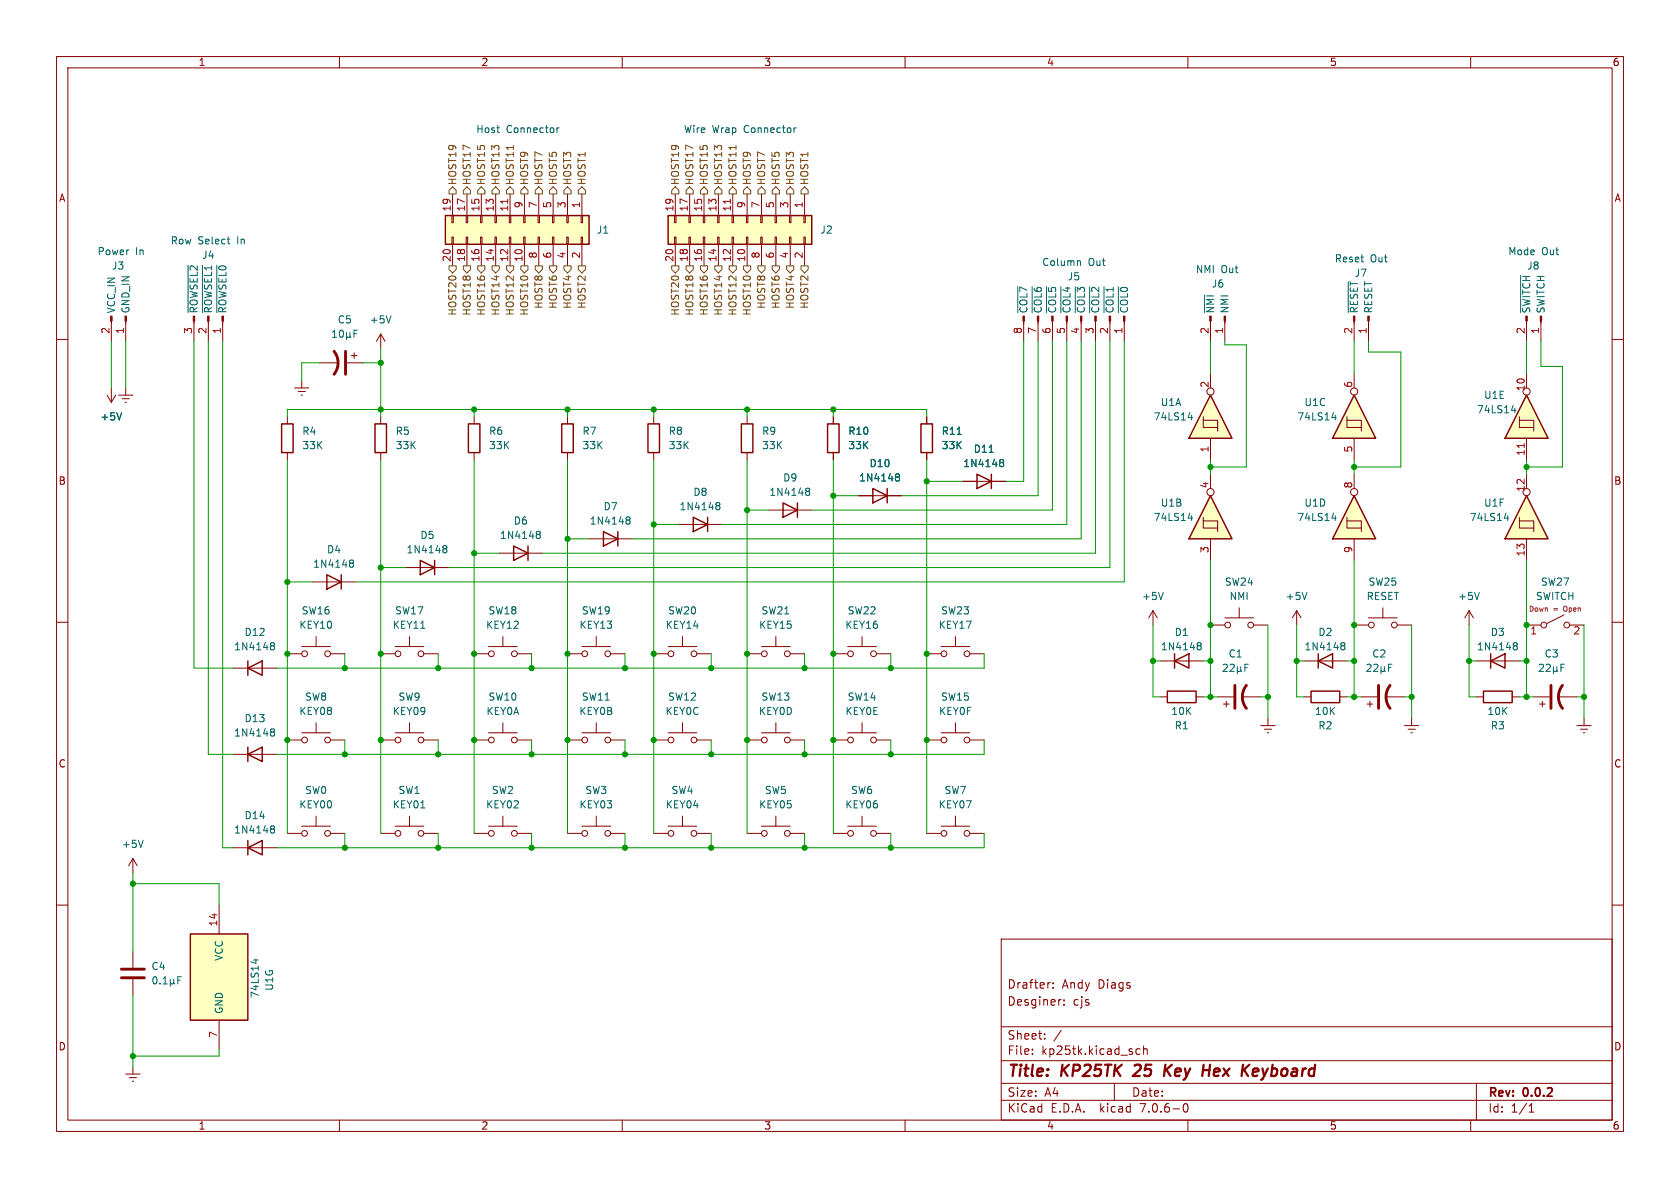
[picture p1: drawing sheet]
<svg xmlns="http://www.w3.org/2000/svg" width="297mm" height="210mm" viewBox="0 0 297 210" stroke-linecap="round" stroke-linejoin="round" font-family="sans-serif">
<g fill="none" stroke="#840000" stroke-width=".18">
<path d="M10 10h277v190h-277zM12 12h273v186h-273zM60 10v2M110 10v2M160 10v2M210 10v2M260 10v2M79.9 38.1h.2v1.3h-.2zM80 34.3v3.8M82.4 38.1h.3v1.3h-.3zM82.5 34.3v3.8M85 38.1h.2v1.3h-.2z"/>
<path d="M85.1 34.3v3.8M87.5 38.1h.3v1.3h-.3zM87.6 34.3v3.8M90 38.1h.3v1.3h-.3zM90.2 34.3v3.8M92.6 38.1h.2v1.3h-.2zM92.7 34.3v3.8M95.1 38.1h.3v1.3h-.3zM95.2 34.3v3.8M97.7 38.1h.2v1.3h-.2zM97.8 34.3v3.8M100.2 38.1h.3v1.3h-.3z"/>
<path d="M100.3 34.3v3.8M102.7 38.1h.3v1.3h-.3zM102.9 34.3v3.8M119.3 38.1h.2v1.3h-.2zM119.4 34.3v3.8M121.8 38.1h.2v1.3h-.2zM121.9 34.3v3.8M124.3 38.1h.3v1.3h-.3zM124.5 34.3v3.8M126.9 38.1h.2v1.3h-.2zM127 34.3v3.8M129.4 38.1h.3v1.3h-.3z"/>
<path d="M129.5 34.3v3.8M132 38.1h.2v1.3h-.2zM132.1 34.3v3.8M134.5 38.1h.2v1.3h-.2zM134.6 34.3v3.8M137 38.1h.3v1.3h-.3zM137.2 34.3v3.8M139.6 38.1h.2v1.3h-.2zM139.7 34.3v3.8M142.1 38.1h.3v1.3h-.3zM142.2 34.3v3.8M10 60h2"/>
<path d="M19.7 56.5v3.8M22.2 56.5v3.8M34.3 56.5v3.8M36.8 56.5v3.8M39.4 56.5v3.8M79.9 41.9h.2v1.3h-.2zM80 43.2v3.8M82.4 41.9h.3v1.3h-.3zM82.5 43.2v3.8M85 41.9h.2v1.3h-.2zM85.1 43.2v3.8M87.5 41.9h.3v1.3h-.3z"/>
<path d="M87.6 43.2v3.8M90 41.9h.3v1.3h-.3zM90.2 43.2v3.8M92.6 41.9h.2v1.3h-.2zM92.7 43.2v3.8M95.1 41.9h.3v1.3h-.3zM95.2 43.2v3.8M97.7 41.9h.2v1.3h-.2zM97.8 43.2v3.8M100.2 41.9h.3v1.3h-.3zM100.3 43.2v3.8M102.7 41.9h.3v1.3h-.3z"/>
<path d="M102.9 43.2v3.8M119.3 41.9h.2v1.3h-.2zM119.4 43.2v3.8M121.8 41.9h.2v1.3h-.2zM121.9 43.2v3.8M124.3 41.9h.3v1.3h-.3zM124.5 43.2v3.8M126.9 41.9h.2v1.3h-.2zM127 43.2v3.8M129.4 41.9h.3v1.3h-.3zM129.5 43.2v3.8M132 41.9h.2v1.3h-.2z"/>
<path d="M132.1 43.2v3.8M134.5 41.9h.2v1.3h-.2zM134.6 43.2v3.8M137 41.9h.3v1.3h-.3zM137.2 43.2v3.8M139.6 41.9h.2v1.3h-.2zM139.7 43.2v3.8M142.1 41.9h.3v1.3h-.3zM142.2 43.2v3.8M181 56.5v3.8M183.5 56.5v3.8M186.1 56.5v3.8"/>
<path d="M188.6 56.5v3.8M191.1 56.5v3.8M193.7 56.5v3.8M196.2 56.5v3.8M198.8 56.5v3.8M214 56.5v3.8M216.5 56.5v3.8M285 60h2M18.9 69.9l.8 1.2M19.7 68.6v2.5M20.4 69.9l-.7 1.2M21 69.9h2.5"/>
<path d="M21.6 70.5h1.3M22.1 71.1h.3M22.2 68.6v1.3M132.1 73.7v1.2M147.3 73.7v1.2M163.8 73.7v1.2M132.1 80v1.3M135.9 90.2h7.6M147.3 80v1.3M151.8 87.6h7.6M163.8 80v1.3M170.2 85.1h7.6"/>
<path d="M10 110h2M132.1 115.6h2.5M134.6 114.3h5.1M137.2 112.5v1.8M139.7 115.6h2.5M147.3 115.6h2.6M149.9 114.3h5M152.4 112.5v1.8M154.9 115.6h2.6M163.8 115.6h2.6M166.4 114.3h5M168.9 112.5v1.8"/>
<path d="M171.4 115.6h2.6M285 110h2M67.3 130.8h2.5M69.8 129.5h5.1M72.4 127.8v1.7M74.9 130.8h2.6M132.1 130.8h2.5M134.6 129.5h5.1M137.2 127.8v1.7M139.7 130.8h2.5M147.3 130.8h2.6M149.9 129.5h5"/>
<path d="M152.4 127.8v1.7M154.9 130.8h2.6M163.8 130.8h2.6M166.4 129.5h5M168.9 127.8v1.7M171.4 130.8h2.6M10 160h2M23.5 151.8l-.8 1.2M23.5 151.8v2.5M23.5 151.8l.8 1.2M67.3 147.3h2.5M69.8 146.1h5.1"/>
<path d="M72.4 144.3v1.8M74.9 147.3h2.6M132.1 147.3h2.5M134.6 146.1h5.1M137.2 144.3v1.8M139.7 147.3h2.5M147.3 147.3h2.6M149.9 146.1h5M152.4 144.3v1.8M154.9 147.3h2.6M163.8 147.3h2.6M166.4 146.1h5"/>
<path d="M168.9 144.3v1.8M171.4 147.3h2.6M285 160h2M23.5 168.3v2.8M23.5 173.1v2.8M38.7 160v5.1M177 166h108v32h-108zM185.7 173.7l-.3 .1M186.2 174.6v.1M186.2 173.8v.1M187.5 176.7h.1M188.1 177.6v.1"/>
<path d="M188.1 176.8v.1M22.2 189.9h2.6M22.9 190.5h1.2M23.4 191.1h.2M23.5 188.6v1.3M38.7 180.3v5.1M60 198v2M110 198v2M160 198v2M177 194.5h108M177 191.5h108M177 187.5h108"/>
<path d="M177 181.5h108M182.5 186.3v.1M182.5 185.5v.1M184.7 183.6v.1M184.7 182.8v.1M187.6 182.1l-1.3 2M197 191.5v3M201.5 185.5l-.4-.1-.3 .3v.4l.2 .2h.5M202.2 185.5l.2-.1 .3 .1 .1 .9M202.2 184.9v1.5M209.3 195.2l.2-.1a.81 .81 0 0 1 .6 .6 .81 .81 0 0 1-.3 .8l-.1 .1a.81 .81 0 0 1-.4-1.4zM210 198v2"/>
<path d="M260 198v2M261 191.5v6.5M270.3 196.6h.9M270.3 195.5l.4-.4v1.5"/>
<circle cx="135.1" cy="115.6" r=".51"/>
<circle cx="139.2" cy="115.6" r=".51"/>
<circle cx="150.4" cy="115.6" r=".51"/>
<circle cx="154.4" cy="115.6" r=".51"/>
<circle cx="166.9" cy="115.6" r=".51"/>
<circle cx="170.9" cy="115.6" r=".51"/>
<circle cx="70.4" cy="130.8" r=".51"/>
<circle cx="74.4" cy="130.8" r=".51"/>
<circle cx="135.1" cy="130.8" r=".51"/>
<circle cx="139.2" cy="130.8" r=".51"/>
<circle cx="150.4" cy="130.8" r=".51"/>
<circle cx="154.4" cy="130.8" r=".51"/>
<circle cx="166.9" cy="130.8" r=".51"/>
<circle cx="170.9" cy="130.8" r=".51"/>
<circle cx="70.4" cy="147.3" r=".51"/>
<circle cx="74.4" cy="147.3" r=".51"/>
<circle cx="135.1" cy="147.3" r=".51"/>
<circle cx="139.2" cy="147.3" r=".51"/>
<circle cx="150.4" cy="147.3" r=".51"/>
<circle cx="154.4" cy="147.3" r=".51"/>
<circle cx="166.9" cy="147.3" r=".51"/>
<circle cx="170.9" cy="147.3" r=".51"/>
</g>
<path d="M201.5 189.1l-1.2 1.1h1.2M206 188.2l-.2 2M206.2 189.1l.7 1.1M207.2 188.2l-1.3 1.2M212.7 189.2h1.1M213.9 188.2l-.2 2M222.2 188.9l-.6 .1-.2 .9 .3 .3h.4M222.5 189.4l-1 .1" fill="none" stroke="#840000" stroke-width=".4"/>
<g fill="none" stroke="#006464" stroke-width=".18">
<path d="M98.5 22.6v.8M98.8 22.6l-.3 .2M140.7 22.6l-.3 .2M33.2 46.9v8.4M35.8 46.9v8.4M38.3 46.9v8.4M40.2 42.3h.4M40.4 43.1h.2M179.9 50.7v4.6M182.5 50.7v4.6M185 50.7v4.6M187.6 50.7v4.6"/>
<path d="M190.1 50.7v4.6M190.7 46.1l.3 .2v.6M192.6 50.7v4.6M195.2 50.7v4.6M197.7 50.7v4.6M213 52.1v3.2M21.5 73l-.4 1.2M169.2 76.8h.7M174.9 80h.7M142.5 86.8h.2M142.5 86.4l.4-.1 .2 .1v.2l-.2 .2M142.7 86.8h.2"/>
<path d="M142.7 86.8l-.2 .1M142.9 86.8l.2 .3v.4l-.2 .1-.4-.1M158.4 84.2l.1 .1M158.4 83.8h.4l.2 .1v.2l-.2 .2M158.5 84.3h.3M158.5 84.3l-.1 .1M158.8 84.3l.2 .3v.3l-.2 .1h-.4M176.8 81.7l.2 .1M176.8 81.3l.4-.1 .2 .1v.2l-.2 .3M177 81.8h.2M177 81.8h-.2M177.2 81.8l.2 .2v.4l-.2 .1-.4-.1"/>
<path d="M25.3 148.5l-.4 1.3M74.4 142.8h.7M27.1 172.8l.2-.1a.68 .68 0 0 1 .5 .6 .68 .68 0 0 1-.5 .6l-.2-.1-.1-.3zM28.3 173.8v.1M28.8 173.9h.8M28.8 173l.4-.3v1.2M30.1 173.8l.2 .1h.2l.2-.1M30.1 173.1v1.3M30.7 173.8l.2 .1M30.7 173.1v.7M31.4 173.3h.5M32 172.7h-.6v1.2"/>
<path d="M44.8 169.7h.9M45.2 169.5v.8"/>
</g>
<path d="M78.7 38.1h25.4v5.1h-25.4zM118.1 38.1h25.4v5.1h-25.4zM131.1 74.9h2v5.1h-2zM146.3 74.9h2v5.1h-2zM162.8 74.9h2v5.1h-2zM138.4 88.9l2.6 1.3-2.6 1.2zM141 88.9v2.5M154.3 86.4l2.5 1.2-2.5 1.3zM156.8 86.4v2.5M172.7 83.8l2.6 1.3-2.6 1.3zM175.3 83.8v2.6M33.7 165.1h10.1v15.2h-10.1z" fill="none" stroke="#840000" stroke-width=".25"/>
<g fill="#ffffc2" stroke="#ffffc2" stroke-width=".18">
<path d="M118.1 38.1h25.4v5.1h-25.4z"/>
<path d="M78.7 38.1h25.4v5.1h-25.4z"/>
<path d="M33.7 165.1h10.1v15.2h-10.1z"/>
</g>
<path d="M89.8 35.2v.8M129.1 35.2v.8" fill="none" stroke="#a90000" stroke-width=".18"/>
<g fill="#840000" stroke="#840000" stroke-width=".18">
<path d="M39.2 55.9h.3v.8h-.3z"/>
<path d="M34.2 55.9h.2v.8h-.2z"/>
<path d="M36.7 55.9h.3v.8h-.3z"/>
<path d="M19.6 55.9h.2v.8h-.2z"/>
<path d="M22.1 55.9h.3v.8h-.3z"/>
<path d="M180.8 55.9h.3v.8h-.3z"/>
<path d="M183.4 55.9h.2v.8h-.2z"/>
<path d="M185.9 55.9h.3v.8h-.3z"/>
<path d="M188.5 55.9h.2v.8h-.2z"/>
<path d="M191 55.9h.3v.8h-.3z"/>
<path d="M193.5 55.9h.3v.8h-.3z"/>
<path d="M196.1 55.9h.2v.8h-.2z"/>
<path d="M198.6 55.9h.3v.8h-.3z"/>
<path d="M213.9 55.9h.2v.8h-.2z"/>
<path d="M216.4 55.9h.3v.8h-.3z"/>
</g>
<path d="M21.5 171.3h4M21.5 172.8h4" fill="none" stroke="#840000" stroke-width=".51"/>
<path d="M239.4 69.9l3.8 7.6h-7.6z" fill="#ffffc2"/>
<path d="M239.4 69.9l3.8 7.6h-7.6zM43.8 133.4l2.6-1.3v2.5zM43.8 132.1v2.5M43.8 149.9l2.6-1.3v2.5zM43.8 148.6v2.5" fill="none" stroke="#840000" stroke-width=".25"/>
<g fill="none" stroke="#840000" stroke-width=".18">
<path d="M238.1 74.3v1.3h2.6M238.1 73.7v.6h2.6v1.9M239.4 66v2.6M239.4 77.5v3.8M41.3 133.4h7.6M50.8 130.8h2.5M53.3 129.5h5.1M55.9 127.8v1.7M58.4 130.8h2.6M41.3 149.9h7.6M50.8 147.3h2.5M53.3 146.1h5.1"/>
<path d="M55.9 144.3v1.8M58.4 147.3h2.6"/>
<circle cx="239.4" cy="69.2" r=".63"/>
<circle cx="53.8" cy="130.8" r=".51"/>
<circle cx="57.9" cy="130.8" r=".51"/>
<circle cx="53.8" cy="147.3" r=".51"/>
<circle cx="57.9" cy="147.3" r=".51"/>
</g>
<path d="M235.5 73.8h.7M236.1 73.4v.8M47.9 128.9l.4-.1 .2 .2v.2l-.2 .2M47.9 129.3l.1 .1M48 129.4h.3M48 129.4l-.1 .1M48.3 129.4l.2 .2v.4l-.2 .1h-.4M47.9 146.5h.1M47.9 146.1l.4-.1 .2 .1v.2l-.2 .2M48 146.5h.3M48 146.5l-.1 .1M48.3 146.5l.2 .3v.3l-.2 .2-.4-.1" fill="none" stroke="#006464" stroke-width=".18"/>
<path d="M239.4 87.6l3.8 7.7h-7.6z" fill="#ffffc2"/>
<path d="M90.8 96.5l2.5 1.3-2.5 1.3zM93.3 96.5v2.6M239.4 87.6l3.8 7.7h-7.6z" fill="none" stroke="#840000" stroke-width=".25"/>
<g fill="none" stroke="#840000" stroke-width=".18">
<path d="M88.3 97.8h7.6M238.1 92.1v1.2h2.6M238.1 91.4v.7h2.6v1.9M239.4 83.8v2.6M239.4 95.3v3.8M83.8 115.6h2.6M86.4 114.3h5M88.9 112.5v1.8M91.4 115.6h2.6M100.3 115.6h2.6M102.9 114.3h5M105.4 112.5v1.8"/>
<path d="M107.9 115.6h2.6"/>
<circle cx="239.4" cy="87" r=".63"/>
<circle cx="86.9" cy="115.6" r=".51"/>
<circle cx="90.9" cy="115.6" r=".51"/>
<circle cx="103.4" cy="115.6" r=".51"/>
<circle cx="107.4" cy="115.6" r=".51"/>
</g>
<path d="M94.9 94.4l.1 .1M94.9 94l.4-.1 .2 .1v.2l-.2 .3M95 94.5h.3M95 94.5h-.1M95.3 94.5l.2 .2v.4l-.2 .1-.4-.1M235.5 91.6h.7M236.1 91.2v.8" fill="none" stroke="#006464" stroke-width=".18"/>
<path d="M214 69.9l3.8 7.6h-7.6z" fill="#ffffc2"/>
<path d="M82.8 74.9h2v5.1h-2zM99.3 74.9h2v5.1h-2zM214 69.9l3.8 7.6h-7.6z" fill="none" stroke="#840000" stroke-width=".25"/>
<g fill="none" stroke="#840000" stroke-width=".18">
<path d="M83.8 73.7v1.2M100.3 73.7v1.2M212.7 74.3v1.3h2.6M212.7 73.7v.6h2.6v1.9M214 66v2.6M214 77.5v3.8M83.8 80v1.3M100.3 80v1.3M67.3 115.6h2.5M69.8 114.3h5.1M72.4 112.5v1.8M74.9 115.6h2.6"/>
<path d="M203.8 108l-.7 1.2M203.8 108v2.5M203.8 108l.8 1.2M214 110.5h2.5M216.5 109.2h5.1M219.1 107.4v1.8M221.6 110.5h2.6M229.2 108l-.7 1.2M229.2 108v2.5M229.2 108l.8 1.2"/>
<circle cx="214" cy="69.2" r=".63"/>
<circle cx="70.4" cy="115.6" r=".51"/>
<circle cx="74.4" cy="115.6" r=".51"/>
<circle cx="217" cy="110.5" r=".51"/>
<circle cx="221.1" cy="110.5" r=".51"/>
</g>
<path d="M210.1 73.8h.7M210.7 73.4v.8M74.4 111.1h.7M205.6 104.7l-.4 1.3M231 104.7l-.4 1.3" fill="none" stroke="#006464" stroke-width=".18"/>
<path d="M214 87.6l3.8 7.7h-7.6z" fill="#ffffc2"/>
<path d="M106.7 94l2.5 1.3-2.5 1.2zM109.2 94v2.5M214 87.6l3.8 7.7h-7.6zM263.5 116.8l2.6-1.2v2.5zM263.5 115.6v2.5" fill="none" stroke="#840000" stroke-width=".25"/>
<g fill="none" stroke="#840000" stroke-width=".18">
<path d="M104.1 95.3h7.7M212.7 92.1v1.2h2.6M212.7 91.4v.7h2.6v1.9M214 83.8v2.6M214 95.3v3.8M261 116.8h7.6"/>
<circle cx="214" cy="87" r=".63"/>
</g>
<path d="M110.8 91.9h.1M110.8 91.4h.4l.1 .1 .1 .2-.2 .2M110.9 91.9h.3M110.9 91.9l-.1 .1M111.2 91.9l.2 .3-.1 .3-.1 .2-.4-.1M210.1 91.6h.7M210.7 91.2v.8M267.6 114.1l.2 .1M267.6 113.7l.4-.1 .2 .1v.2l-.2 .3M267.8 114.2h.2M267.8 114.2h-.2M268 114.2l.2 .2v.4l-.2 .1-.4-.1" fill="none" stroke="#006464" stroke-width=".18"/>
<path d="M269.9 69.9l3.8 7.6h-7.6z" fill="#ffffc2"/>
<path d="M66.3 74.9h2v5.1h-2zM114.6 74.9h2v5.1h-2zM269.9 69.9l3.8 7.6h-7.6zM122.6 91.4l2.5 1.3-2.5 1.3zM125.1 91.4v2.6M262.3 122.2h5v2h-5z" fill="none" stroke="#840000" stroke-width=".25"/>
<g fill="none" stroke="#840000" stroke-width=".18">
<path d="M239.4 56.5v3.8M241.9 56.5v3.8M269.9 56.5v3.8M272.4 56.5v3.8M67.3 73.7v1.2M115.6 73.7v1.2M268.6 74.3v1.3h2.5M268.6 73.7v.6h2.5v1.9M269.9 66v2.6M269.9 77.5v3.8M67.3 80v1.3M115.6 80v1.3"/>
<path d="M120 92.7h7.6M259.7 108l-.7 1.2M259.7 108v2.5M259.7 108l.8 1.2M261 123.2h1.3M267.3 123.2h1.3"/>
<circle cx="269.9" cy="69.2" r=".63"/>
</g>
<path d="M269.5 78.4v.7" fill="none" stroke="#a90000" stroke-width=".18"/>
<path d="M238.4 49.8v5.5M268.8 48.7v6.6M267.2 72.5h.8M267.8 72.1v.9M126.7 89.3l.1 .1M126.7 88.9l.3-.1 .2 .2 .1 .1-.3 .3M126.8 89.4h.2M126.8 89.4h-.1M127 89.4l.3 .2-.1 .4-.2 .1h-.3M261.5 104.7l-.4 1.3" fill="none" stroke="#006464" stroke-width=".18"/>
<g fill="#840000" stroke="#840000" stroke-width=".18">
<path d="M239.3 55.9h.2v.8h-.2z"/>
<path d="M241.8 55.9h.3v.8h-.3z"/>
<path d="M269.7 55.9h.3v.8h-.3z"/>
<path d="M272.3 55.9h.2v.8h-.2z"/>
</g>
<path d="M269.9 87.6l3.8 7.7h-7.6z" fill="#ffffc2"/>
<g fill="none" stroke="#840000" stroke-width=".25">
<path d="M49.8 74.9h2v5.1h-2zM74.3 99.1l2.5 1.2-2.5 1.3zM76.8 99.1v2.5M269.9 87.6l3.8 7.7h-7.6zM43.8 118.1l2.6-1.3v2.6zM43.8 116.8v2.6M57.8 101.6l2.5 1.3-2.5 1.2zM60.3 101.6v2.5M207.6 116.8l2.6-1.2v2.5zM207.6 115.6v2.5M233 116.8l2.6-1.2v2.5zM233 115.6v2.5"/>
<path d="M206.4 122.2h5.1v2h-5.1zM231.8 122.2h5.1v2h-5.1z"/>
</g>
<g fill="none" stroke="#840000" stroke-width=".18">
<path d="M67.3 59.1l-.8 1.2M67.3 59.1v2.5M67.3 59.1l.8 1.2M50.8 73.7v1.2M52.1 68.6h2.5M52.7 69.2h1.3M53.2 69.9h.3M53.3 67.3v1.3M56.5 64.1h3.3M61.3 64.1h2.8M62.1 62.9h1M62.6 62.4v1"/>
<path d="M147.3 73.7v1.2M163.8 73.7v1.2M50.8 80v1.3M147.3 80v1.3M151.8 87.6h2.5M156.8 87.6h2.6M163.8 80v1.3M170.2 85.1h2.5M175.3 85.1h2.5M268.6 92.1v1.2h2.5M268.6 91.4v.7h2.5v1.9M269.9 83.8v2.6"/>
<path d="M269.9 95.3v3.8M41.3 118.1h7.6M50.8 115.6h2.5M53.3 114.3h5.1M55.2 102.9h7.7M55.9 112.5v1.8M58.4 115.6h2.6M71.8 100.3h7.6M115.6 115.6h2.5M118.1 114.3h5.1M120.6 112.5v1.8M123.2 115.6h2.5"/>
<path d="M205.1 116.8h7.6M230.5 116.8h7.6M239.4 110.5h2.5M241.9 109.2h5.1M244.5 107.4v1.8M247 110.5h2.6M269.9 110.5h2.5M276.5 108.7l-3.1 1.5M277.5 110.5h2.5M83.8 130.8h2.6M86.4 129.5h5M88.9 127.8v1.7"/>
<path d="M91.4 130.8h2.6M100.3 130.8h2.6M102.9 129.5h5M105.4 127.8v1.7M107.9 130.8h2.6M115.6 130.8h2.5M118.1 129.5h5.1M120.6 127.8v1.7M123.2 130.8h2.5M205.1 123.2h1.3M211.5 123.2h1.2M215.3 123.2h2.8"/>
<path d="M216.3 124.5h1M216.8 124v1M219.6 123.2h3.3M222.9 128.3h2.5M223.5 128.9h1.3M224 129.5h.3M224.2 127v1.3M230.5 123.2h1.3M236.9 123.2h1.2M240.7 123.2h2.8M241.7 124.5h1M242.2 124v1"/>
<path d="M245 123.2h3.3M248.3 128.3h2.5M248.9 128.9h1.3M249.4 129.5h.3M249.6 127v1.3M271.1 123.2h2.8M272.2 124.5h1M272.7 124v1M275.5 123.2h3.3M278.8 128.3h2.5M279.4 128.9h1.3M279.9 129.5h.3"/>
<path d="M280 127v1.3M83.8 147.3h2.6M86.4 146.1h5M88.9 144.3v1.8M91.4 147.3h2.6M100.3 147.3h2.6M102.9 146.1h5M105.4 144.3v1.8M107.9 147.3h2.6M115.6 147.3h2.5M118.1 146.1h5.1M120.6 144.3v1.8"/>
<path d="M123.2 147.3h2.5"/>
<circle cx="269.9" cy="87" r=".63"/>
<circle cx="53.8" cy="115.6" r=".51"/>
<circle cx="57.9" cy="115.6" r=".51"/>
<circle cx="118.6" cy="115.6" r=".51"/>
<circle cx="122.7" cy="115.6" r=".51"/>
<circle cx="242.4" cy="110.5" r=".51"/>
<circle cx="246.5" cy="110.5" r=".51"/>
<circle cx="272.9" cy="110.5" r=".51"/>
<circle cx="277" cy="110.5" r=".51"/>
<circle cx="86.9" cy="130.8" r=".51"/>
<circle cx="90.9" cy="130.8" r=".51"/>
<circle cx="103.4" cy="130.8" r=".51"/>
<circle cx="107.4" cy="130.8" r=".51"/>
<circle cx="118.6" cy="130.8" r=".51"/>
<circle cx="122.7" cy="130.8" r=".51"/>
<circle cx="86.9" cy="147.3" r=".51"/>
<circle cx="90.9" cy="147.3" r=".51"/>
<circle cx="103.4" cy="147.3" r=".51"/>
<circle cx="107.4" cy="147.3" r=".51"/>
<circle cx="118.6" cy="147.3" r=".51"/>
<circle cx="122.7" cy="147.3" r=".51"/>
</g>
<g fill="none" stroke="#006464" stroke-width=".18">
<path d="M58.8 59.6h.7M58.8 58.7l.3-.3v1.2M60.1 58.5l.2-.1a.68 .68 0 0 1 .4 .6 .68 .68 0 0 1-.4 .6l-.2-.1-.1-.3zM61.3 59.5l.1 .1h.3l.2-.1M61.3 58.8v1.3M61.9 59.5l.1 .1M61.9 58.8v.7M62.6 59h.4M63.2 58.4h-.6v1.2M69.1 55.8l-.4 1.3M21.5 73l-.4 1.2M169.2 76.8h.7"/>
<path d="M174.9 80h.7M61.9 99.5h.1M61.9 99.1l.4-.1 .1 .1 .1 .2-.2 .2M62 99.5h.3M62 99.5l-.1 .1M62.3 99.5l.2 .3-.1 .4-.1 .1-.4-.1M78.4 96.9l.1 .1M78.4 96.5h.4l.2 .1v.2l-.2 .2M78.5 97h.3M78.5 97l-.1 .1M78.8 97l.2 .3v.3l-.2 .1h-.4M158.4 84.2l.1 .1"/>
<path d="M158.4 83.8h.4l.2 .1v.2l-.2 .2M158.5 84.3h.3M158.5 84.3l-.1 .1M158.8 84.3l.2 .3v.3l-.2 .1h-.4M176.8 81.7l.2 .1M176.8 81.3l.4-.1 .2 .1v.2l-.2 .3M177 81.8h.2M177 81.8h-.2M177.2 81.8l.2 .2v.4l-.2 .1-.4-.1M265.9 91.6h.8M266.5 91.2v.8M47.9 113.7l.4-.1 .2 .1v.2l-.2 .3"/>
<path d="M47.9 114.1l.1 .1M48 114.2h.3M48 114.2h-.1M48.3 114.2l.2 .2v.4l-.2 .1-.4-.1M211.8 113.7l.3-.1 .2 .1 .1 .2-.3 .3M211.8 114.1l.1 .1M211.9 114.2h.2M211.9 114.2h-.1M212.1 114.2l.3 .2-.1 .4-.2 .1-.3-.1M216.3 117.5l.4-.1 .3 .4-.8 .9h.8M217.5 117.5l.5-.1 .2 .4-.8 .9h.8M218.7 118.5l.2 .2h.3l.1-.2"/>
<path d="M218.7 117.8v1.3M219.3 118.5l.2 .2M219.3 117.8v.7M220.1 118h.4M220.7 117.4h-.6v1.3M237.2 114.1l.1 .1M237.2 113.7l.3-.1 .2 .1 .1 .2-.3 .3M237.3 114.2h.2M237.3 114.2h-.1M237.5 114.2l.3 .2-.1 .4-.2 .1-.3-.1M241.7 117.5l.4-.1 .3 .4-.8 .9h.8M242.9 117.5l.5-.1 .2 .4-.8 .9h.8"/>
<path d="M244.1 118.5l.2 .2h.3l.1-.2M244.1 117.8v1.3M244.7 118.5l.2 .2M244.7 117.8v.7M245.5 118h.4M246.1 117.4h-.6v1.3M272.1 117.5l.5-.1 .3 .4-.8 .9h.8M273.4 117.5l.4-.1 .3 .4-.8 .9h.8M274.6 118.5l.2 .2h.2l.2-.2M274.6 117.8v1.3M275.2 118.5l.2 .2M275.2 117.8v.7"/>
<path d="M276 118h.4M276.6 117.4h-.6v1.3"/>
</g>
<path d="M59.1 62.1a3.3 3.3 0 0 1 0 4.1M61.1 62.1v4.1M218.3 121.2v4M220.3 121.2a3.3 3.3 0 0 0 0 4M243.7 121.2v4M245.7 121.2a3.3 3.3 0 0 0 0 4M274.2 121.2v4M276.2 121.2a3.3 3.3 0 0 0 0 4" fill="none" stroke="#840000" stroke-width=".51"/>
<g fill="none" stroke="#725600" stroke-width=".18">
<path d="M80 33l.6 .7v.6h-1.2v-.6zM82.5 33l.7 .7v.6h-1.3v-.6zM84.5 33.7l.6-.7 .6 .7v.6h-1.2zM87.6 33l.7 .7v.6h-1.3v-.6zM90.2 33l.6 .7v.6h-1.3v-.6zM92.7 33l.6 .7v.6h-1.2v-.6zM95.2 33l.7 .7v.6h-1.3v-.6zM97.8 33l.6 .7v.6h-1.2v-.6zM100.3 33l.7 .7v.6h-1.3v-.6zM102.9 33l.6 .7v.6h-1.3v-.6zM119.4 33l.6 .7v.6h-1.3v-.6zM121.9 33l.7 .7v.6h-1.3v-.6z"/>
<path d="M124.5 33l.6 .7v.6h-1.3v-.6zM126.4 33.7l.6-.7 .6 .7v.6h-1.2zM128.9 33.7l.6-.7 .7 .7v.6h-1.3zM131.4 33.7l.7-.7 .6 .7v.6h-1.3zM134.6 33l.7 .7v.6h-1.3v-.6zM137.2 33l.6 .7v.6h-1.3v-.6zM139.7 33l.6 .7v.6h-1.2v-.6zM142.2 33l.7 .7v.6h-1.3v-.6zM79.4 47h1.2v.6l-.6 .7-.6-.7zM81.9 47h1.3v.6l-.7 .7-.6-.7zM84.5 47h1.2v.6l-.6 .7-.6-.7zM87 47h1.3v.6l-.7 .7-.6-.7z"/>
<path d="M89.5 47h1.3v.6l-.6 .7-.7-.7zM92.1 47h1.2v.6l-.6 .7-.6-.7zM94.6 47h1.3v.6l-.7 .7-.6-.7zM97.2 47h1.2v.6l-.6 .7-.6-.7zM99.7 47h1.3v.6l-.7 .7-.6-.7zM102.2 47h1.3v.6l-.6 .7-.7-.7zM118.7 47h1.3v.6l-.6 .7-.7-.7zM121.3 47h1.3v.6l-.7 .7-.6-.7zM123.8 47h1.3v.6l-.6 .7-.7-.7zM126.4 47h1.2v.6l-.6 .7-.6-.7zM128.9 47h1.3v.6l-.7 .7-.6-.7zM131.4 47h1.3v.6l-.6 .7-.7-.7z"/>
<path d="M134 47h1.3v.6l-.7 .7-.6-.7zM136.5 47h1.3v.6l-.6 .7-.7-.7zM139.1 47h1.2v.6l-.6 .7-.6-.7zM141.6 47h1.3v.6l-.7 .7-.6-.7z"/>
</g>
<g fill="none" stroke="#009600" stroke-width=".18">
<path d="M19.7 60.3v8.3M22.2 60.3v8.3M34.3 60.3v57.8h7M36.8 60.3v73.1h4.5M39.4 60.3v89.6h1.9M50.8 73.7v-1.3h113v1.3M56.5 64.1h-3.2v3.2M64.1 64.1h3.2M67.3 61.6v12.1M83.8 72.4v1.3M100.3 72.4v1.3M115.6 72.4v1.3"/>
<path d="M132.1 72.4v1.3M147.3 72.4v1.3M181 60.3v24.8h-3.2M183.5 60.3v27.3h-24.1M186.1 60.3v29.9h-42.6M188.6 60.3v32.4h-61M191.1 60.3v35h-79.3M193.7 60.3v37.5h-97.8M196.2 60.3v40h-116.8M198.8 60.3v42.6h-135.9M214 60.3v5.7M216.5 60.3v.7h3.8v21.6h-6.3"/>
<path d="M239.4 60.3v5.7M241.9 60.3v1.9h5.7v20.4h-8.2M269.9 60.3v5.7M272.4 60.3v4.5h3.8v17.8h-6.3M50.8 81.3v66M67.3 81.3v66M83.8 97.8h4.5M83.8 81.3v66M100.3 81.3v66M100.3 95.3h3.8M115.6 81.3v66M115.6 92.7h4.4"/>
<path d="M132.1 81.3v66M132.1 90.2h3.8M147.3 81.3v66M147.3 87.6h4.5M163.8 81.3v66M163.8 85.1h6.4M214 81.3v2.5M214 99.1v24.1M239.4 81.3v2.5M239.4 99.1v24.1M269.9 81.3v2.5M269.9 99.1v24.1"/>
<path d="M50.8 102.9h4.4M61 115.6v2.5M67.3 100.3h4.5M77.5 115.6v2.5M94 115.6v2.5M110.5 115.6v2.5M125.7 115.6v2.5M142.2 115.6v2.5M157.5 115.6v2.5M174 115.6v2.5h-125.1M203.8 110.5v12.7h1.3M203.8 116.8h1.3"/>
<path d="M212.7 116.8h1.3M224.2 110.5v16.5M229.2 110.5v12.7h1.3M229.2 116.8h1.3M238.1 116.8h1.3M249.6 110.5v16.5M259.7 110.5v12.7h1.3M259.7 116.8h1.3M268.6 116.8h1.3M280 110.5v16.5M61 130.8v2.6M77.5 130.8v2.6"/>
<path d="M94 130.8v2.6M110.5 130.8v2.6M125.7 130.8v2.6M142.2 130.8v2.6M157.5 130.8v2.6M174 130.8v2.6h-125.1M212.7 123.2h2.6M222.9 123.2h1.3M238.1 123.2h2.6M248.3 123.2h1.3M268.6 123.2h2.5M278.8 123.2h1.2"/>
<path d="M23.5 154.3v14M23.5 156.2h15.2v3.8M61 147.3v2.6M77.5 147.3v2.6M94 147.3v2.6M110.5 147.3v2.6M125.7 147.3v2.6M142.2 147.3v2.6M157.5 147.3v2.6M174 147.3v2.6h-125.1M23.5 175.9v12.7M38.7 185.4v1.3h-15.2"/>
</g>
<g fill="#009600" stroke="#009600" stroke-width=".18">
<circle cx="23.5" cy="156.2" r=".46"/>
<circle cx="61" cy="133.4" r=".46"/>
<circle cx="50.8" cy="130.8" r=".46"/>
<circle cx="61" cy="149.9" r=".46"/>
<circle cx="67.3" cy="130.8" r=".46"/>
<circle cx="77.5" cy="149.9" r=".46"/>
<circle cx="83.8" cy="130.8" r=".46"/>
<circle cx="77.5" cy="133.4" r=".46"/>
<circle cx="23.5" cy="186.7" r=".46"/>
<circle cx="94" cy="118.1" r=".46"/>
<circle cx="100.3" cy="115.6" r=".46"/>
<circle cx="100.3" cy="72.4" r=".46"/>
<circle cx="83.8" cy="72.4" r=".46"/>
<circle cx="115.6" cy="72.4" r=".46"/>
<circle cx="83.8" cy="97.8" r=".46"/>
<circle cx="83.8" cy="115.6" r=".46"/>
<circle cx="115.6" cy="92.7" r=".46"/>
<circle cx="100.3" cy="95.3" r=".46"/>
<circle cx="132.1" cy="90.2" r=".46"/>
<circle cx="67.3" cy="64.1" r=".46"/>
<circle cx="67.3" cy="72.4" r=".46"/>
<circle cx="67.3" cy="100.3" r=".46"/>
<circle cx="110.5" cy="118.1" r=".46"/>
<circle cx="115.6" cy="115.6" r=".46"/>
<circle cx="110.5" cy="149.9" r=".46"/>
<circle cx="94" cy="149.9" r=".46"/>
<circle cx="94" cy="133.4" r=".46"/>
<circle cx="100.3" cy="130.8" r=".46"/>
<circle cx="61" cy="118.1" r=".46"/>
<circle cx="77.5" cy="118.1" r=".46"/>
<circle cx="50.8" cy="115.6" r=".46"/>
<circle cx="67.3" cy="115.6" r=".46"/>
<circle cx="50.8" cy="102.9" r=".46"/>
<circle cx="132.1" cy="115.6" r=".46"/>
<circle cx="125.7" cy="118.1" r=".46"/>
<circle cx="125.7" cy="133.4" r=".46"/>
<circle cx="115.6" cy="130.8" r=".46"/>
<circle cx="110.5" cy="133.4" r=".46"/>
<circle cx="125.7" cy="149.9" r=".46"/>
<circle cx="214" cy="123.2" r=".46"/>
<circle cx="203.8" cy="116.8" r=".46"/>
<circle cx="214" cy="116.8" r=".46"/>
<circle cx="224.2" cy="123.2" r=".46"/>
<circle cx="142.2" cy="118.1" r=".46"/>
<circle cx="157.5" cy="118.1" r=".46"/>
<circle cx="157.5" cy="149.9" r=".46"/>
<circle cx="163.8" cy="130.8" r=".46"/>
<circle cx="229.2" cy="116.8" r=".46"/>
<circle cx="280" cy="123.2" r=".46"/>
<circle cx="249.6" cy="123.2" r=".46"/>
<circle cx="239.4" cy="110.5" r=".46"/>
<circle cx="239.4" cy="116.8" r=".46"/>
<circle cx="269.9" cy="82.6" r=".46"/>
<circle cx="269.9" cy="110.5" r=".46"/>
<circle cx="269.9" cy="123.2" r=".46"/>
<circle cx="269.9" cy="116.8" r=".46"/>
<circle cx="259.7" cy="116.8" r=".46"/>
<circle cx="239.4" cy="123.2" r=".46"/>
<circle cx="214" cy="110.5" r=".46"/>
<circle cx="214" cy="82.6" r=".46"/>
<circle cx="239.4" cy="82.6" r=".46"/>
<circle cx="147.3" cy="72.4" r=".46"/>
<circle cx="132.1" cy="72.4" r=".46"/>
<circle cx="147.3" cy="87.6" r=".46"/>
<circle cx="163.8" cy="85.1" r=".46"/>
<circle cx="142.2" cy="149.9" r=".46"/>
<circle cx="157.5" cy="133.4" r=".46"/>
<circle cx="132.1" cy="130.8" r=".46"/>
<circle cx="147.3" cy="130.8" r=".46"/>
<circle cx="147.3" cy="115.6" r=".46"/>
<circle cx="163.8" cy="115.6" r=".46"/>
<circle cx="142.2" cy="133.4" r=".46"/>
</g>
<g font-size="2.8" fill="#840000">
<text x="178" y="190.9">Title:</text>
<text x="187.7" y="190.9">KP25TK</text>
<text x="201.3" y="190.9">25</text>
<text x="207.4" y="190.9">Key</text>
<text x="215" y="190.9">Hex</text>
<text x="222.8" y="190.9">Keyboard</text>
</g>
<g font-size="2.1" fill="#840000">
<text x="178" y="178">Desginer:</text>
<text x="178" y="175">Drafter:</text>
<text x="187.7" y="175">Andy</text>
<text x="189.7" y="178">cjs</text>
<text x="194.2" y="175">Diags</text>
<text x="178" y="184">Sheet:</text>
<text x="178" y="186.7">File:</text>
<text x="184.1" y="186.7">kp25tk.kicad_sch</text>
<text x="178" y="196.9">KiCad</text>
<text x="178" y="194.1">Size:</text>
<text x="184.7" y="194.1">A4</text>
<text x="185.7" y="196.9">E.D.A.</text>
<text x="194.6" y="196.9">kicad</text>
<text x="200" y="194.1">Date:</text>
<text x="201.8" y="196.9">7.0.6-0</text>
<text x="263" y="194.3">Rev:</text>
<text x="263" y="196.9">Id:</text>
<text x="267.1" y="196.9">1/1</text>
<text x="269.4" y="194.3">0.0.2</text>
</g>
<g font-size="1.8" fill="#840000">
<text x="35" y="11.9">1</text>
<text x="85" y="11.9">2</text>
<text x="135" y="11.9">3</text>
<text x="185" y="11.9">4</text>
<text x="235" y="11.9">5</text>
<text x="285" y="11.9">6</text>
<text x="10.3" y="35.9">A</text>
<text x="285.3" y="35.9">A</text>
<text x="10.3" y="85.9">B</text>
<text x="285.3" y="85.9">B</text>
<text x="10.3" y="135.9">C</text>
<text x="285.3" y="135.9">C</text>
<text x="10.3" y="185.9">D</text>
<text x="285.3" y="185.9">D</text>
<text x="35" y="199.9">1</text>
<text x="85" y="199.9">2</text>
<text x="135" y="199.9">3</text>
<text x="185" y="199.9">4</text>
<text x="235" y="199.9">5</text>
<text x="285" y="199.9">6</text>
</g>
<g font-size="1.8" fill="#006464">
<text x="84.1" y="23.7">Host</text>
<text x="89.5" y="23.7">Connector</text>
<text x="120.8" y="23.7">Wire</text>
<text x="125.9" y="23.7">Wrap</text>
<text x="131.6" y="23.7">Connector</text>
<text x="105.4" y="41.5">J1</text>
<text x="144.9" y="41.5">J2</text>
<text x="17.2" y="45.3">Power</text>
<text x="19.7" y="47.9">J3</text>
<text x="23.9" y="45.3">In</text>
<text x="30.1" y="43.4">Row</text>
<text x="35" y="43.4">Select</text>
<text x="35.6" y="45.9">J4</text>
<text x="42" y="43.4">In</text>
<text x="184.1" y="47.2">Column</text>
<text x="192.4" y="47.2">Out</text>
<text x="235.9" y="46.6">Reset</text>
<text x="242.2" y="46.6">Out</text>
<text x="266.5" y="45.3">Mode</text>
<text x="269.9" y="47.9">J8</text>
<text x="272.5" y="45.3">Out</text>
<text x="188.7" y="49.8">J5</text>
<text x="211.3" y="48.5">NMI</text>
<text x="214.1" y="51">J6</text>
<text x="215.9" y="48.5">Out</text>
<text x="239.4" y="49.1">J7</text>
<text x="20.5" y="55.5" transform="rotate(-90 20.5 55.5)">VCC_IN</text>
<text x="23.1" y="55.5" transform="rotate(-90 23.1 55.5)">GND_IN</text>
<text x="35.2" y="55.5" transform="rotate(-90 35.2 55.5)">~{ROWSEL2}</text>
<text x="37.7" y="55.5" transform="rotate(-90 37.7 55.5)">~{ROWSEL1}</text>
<text x="40.2" y="55.5" transform="rotate(-90 40.2 55.5)">~{ROWSEL0}</text>
<text x="59.6" y="57.4">C5</text>
<text x="65.3" y="57.4">+5V</text>
<text x="181.8" y="55.5" transform="rotate(-90 181.8 55.5)">~{COL7}</text>
<text x="184.4" y="55.5" transform="rotate(-90 184.4 55.5)">~{COL6}</text>
<text x="186.9" y="55.5" transform="rotate(-90 186.9 55.5)">~{COL5}</text>
<text x="189.5" y="55.5" transform="rotate(-90 189.5 55.5)">~{COL4}</text>
<text x="192" y="55.5" transform="rotate(-90 192 55.5)">~{COL3}</text>
<text x="194.5" y="55.5" transform="rotate(-90 194.5 55.5)">~{COL2}</text>
<text x="197.1" y="55.5" transform="rotate(-90 197.1 55.5)">~{COL1}</text>
<text x="199.6" y="55.5" transform="rotate(-90 199.6 55.5)">~{COL0}</text>
<text x="214.9" y="55.5" transform="rotate(-90 214.9 55.5)">~{NMI}</text>
<text x="217.4" y="55.5" transform="rotate(-90 217.4 55.5)">NMI</text>
<text x="240.3" y="55.5" transform="rotate(-90 240.3 55.5)">~{RESET}</text>
<text x="242.8" y="55.5" transform="rotate(-90 242.8 55.5)">RESET</text>
<text x="270.7" y="55.5" transform="rotate(-90 270.7 55.5)">~{SWITCH}</text>
<text x="273.3" y="55.5" transform="rotate(-90 273.3 55.5)">SWITCH</text>
<text x="205.1" y="72">U1A</text>
<text x="230.5" y="72">U1C</text>
<text x="262.3" y="70.7">U1E</text>
<text x="17.6" y="74.5">+5V</text>
<text x="53.3" y="77.1">R4</text>
<text x="69.9" y="77.1">R5</text>
<text x="86.4" y="77.1">R6</text>
<text x="102.9" y="77.1">R7</text>
<text x="118.1" y="77.1">R8</text>
<text x="134.6" y="77.1">R9</text>
<text x="149.9" y="77.1">R10</text>
<text x="166.4" y="77.1">R11</text>
<text x="203.8" y="74.5">74LS14</text>
<text x="229.2" y="74.5">74LS14</text>
<text x="261" y="73.3">74LS14</text>
<text x="53.3" y="79.6">33K</text>
<text x="69.9" y="79.6">33K</text>
<text x="86.4" y="79.6">33K</text>
<text x="102.9" y="79.6">33K</text>
<text x="118.1" y="79.6">33K</text>
<text x="134.6" y="79.6">33K</text>
<text x="149.9" y="79.6">33K</text>
<text x="153.6" y="82.8">D10</text>
<text x="166.4" y="79.6">33K</text>
<text x="170.2" y="82.8">1N4148</text>
<text x="172" y="80.2">D11</text>
<text x="122.5" y="87.9">D8</text>
<text x="135.9" y="87.9">1N4148</text>
<text x="138.4" y="85.3">D9</text>
<text x="151.8" y="85.3">1N4148</text>
<text x="205.1" y="89.8">U1B</text>
<text x="230.5" y="89.8">U1D</text>
<text x="262.3" y="89.8">U1F</text>
<text x="74.2" y="95.5">D5</text>
<text x="88.3" y="95.5">1N4148</text>
<text x="90.7" y="92.9">D6</text>
<text x="104.2" y="92.9">1N4148</text>
<text x="106.6" y="90.4">D7</text>
<text x="120" y="90.4">1N4148</text>
<text x="203.8" y="92.3">74LS14</text>
<text x="229.2" y="92.3">74LS14</text>
<text x="259.7" y="92.3">74LS14</text>
<text x="55.3" y="100.6">1N4148</text>
<text x="57.7" y="98">D4</text>
<text x="71.8" y="98">1N4148</text>
<text x="201.8" y="106.3">+5V</text>
<text x="216.4" y="103.7">SW24</text>
<text x="217.3" y="106.3">NMI</text>
<text x="227.2" y="106.3">+5V</text>
<text x="241.5" y="106.3">RESET</text>
<text x="241.8" y="103.7">SW25</text>
<text x="257.7" y="106.3">+5V</text>
<text x="271.4" y="106.3">SWITCH</text>
<text x="272.3" y="103.7">SW27</text>
<text x="43.1" y="112.6">D12</text>
<text x="52.8" y="111.4">KEY10</text>
<text x="53.2" y="108.8">SW16</text>
<text x="69.3" y="111.4">KEY11</text>
<text x="69.7" y="108.8">SW17</text>
<text x="85.8" y="111.4">KEY12</text>
<text x="86.3" y="108.8">SW18</text>
<text x="102.3" y="111.4">KEY13</text>
<text x="102.8" y="108.8">SW19</text>
<text x="117.6" y="111.4">KEY14</text>
<text x="118" y="108.8">SW20</text>
<text x="134.1" y="111.4">KEY15</text>
<text x="134.5" y="108.8">SW21</text>
<text x="149.3" y="111.4">KEY16</text>
<text x="149.8" y="108.8">SW22</text>
<text x="165.8" y="111.4">KEY17</text>
<text x="166.3" y="108.8">SW23</text>
<text x="207.6" y="112.6">D1</text>
<text x="233" y="112.6">D2</text>
<text x="263.5" y="112.6">D3</text>
<text x="41.3" y="115.2">1N4148</text>
<text x="205.1" y="115.2">1N4148</text>
<text x="217.1" y="116.4">C1</text>
<text x="230.5" y="115.2">1N4148</text>
<text x="242.5" y="116.4">C2</text>
<text x="261" y="115.2">1N4148</text>
<text x="273" y="116.4">C3</text>
<text x="53.8" y="124.1">SW8</text>
<text x="70.4" y="124.1">SW9</text>
<text x="86.3" y="124.1">SW10</text>
<text x="102.8" y="124.1">SW11</text>
<text x="118" y="124.1">SW12</text>
<text x="134.5" y="124.1">SW13</text>
<text x="149.8" y="124.1">SW14</text>
<text x="166.3" y="124.1">SW15</text>
<text x="41.3" y="130.4">1N4148</text>
<text x="43.1" y="127.9">D13</text>
<text x="52.8" y="126.6">KEY08</text>
<text x="69.3" y="126.6">KEY09</text>
<text x="85.9" y="126.6">KEY0A</text>
<text x="102.3" y="126.6">KEY0B</text>
<text x="117.6" y="126.6">KEY0C</text>
<text x="134.1" y="126.6">KEY0D</text>
<text x="149.4" y="126.6">KEY0E</text>
<text x="165.9" y="126.6">KEY0F</text>
<text x="207" y="126.6">10K</text>
<text x="207.6" y="129.1">R1</text>
<text x="232.4" y="126.6">10K</text>
<text x="233" y="129.1">R2</text>
<text x="262.8" y="126.6">10K</text>
<text x="263.5" y="129.1">R3</text>
<text x="52.8" y="143.1">KEY00</text>
<text x="53.8" y="140.6">SW0</text>
<text x="69.3" y="143.1">KEY01</text>
<text x="70.4" y="140.6">SW1</text>
<text x="85.8" y="143.1">KEY02</text>
<text x="86.9" y="140.6">SW2</text>
<text x="102.3" y="143.1">KEY03</text>
<text x="103.4" y="140.6">SW3</text>
<text x="117.6" y="143.1">KEY04</text>
<text x="118.6" y="140.6">SW4</text>
<text x="134.1" y="143.1">KEY05</text>
<text x="135.1" y="140.6">SW5</text>
<text x="149.3" y="143.1">KEY06</text>
<text x="150.4" y="140.6">SW6</text>
<text x="165.8" y="143.1">KEY07</text>
<text x="166.9" y="140.6">SW7</text>
<text x="41.3" y="147.5">1N4148</text>
<text x="43.1" y="145">D14</text>
<text x="21.5" y="150.1">+5V</text>
<text x="26.7" y="171.7">C4</text>
<text x="39.6" y="169.9" transform="rotate(-90 39.6 169.9)">VCC</text>
<text x="39.6" y="179.3" transform="rotate(-90 39.6 179.3)">GND</text>
<text x="45.9" y="176.5" transform="rotate(-90 45.9 176.5)">74LS14</text>
<text x="48.5" y="175.3" transform="rotate(-90 48.5 175.3)">U1G</text>
</g>
<g font-size="1.8" fill="#725600">
<text x="80.9" y="32.8" transform="rotate(-90 80.9 32.8)">HOST19</text>
<text x="83.4" y="32.8" transform="rotate(-90 83.4 32.8)">HOST17</text>
<text x="86" y="32.8" transform="rotate(-90 86 32.8)">HOST15</text>
<text x="88.5" y="32.8" transform="rotate(-90 88.5 32.8)">HOST13</text>
<text x="91" y="32.8" transform="rotate(-90 91 32.8)">HOST11</text>
<text x="93.6" y="32.8" transform="rotate(-90 93.6 32.8)">HOST9</text>
<text x="96.1" y="32.8" transform="rotate(-90 96.1 32.8)">HOST7</text>
<text x="98.7" y="32.8" transform="rotate(-90 98.7 32.8)">HOST5</text>
<text x="101.2" y="32.8" transform="rotate(-90 101.2 32.8)">HOST3</text>
<text x="103.7" y="32.8" transform="rotate(-90 103.7 32.8)">HOST1</text>
<text x="120.2" y="32.8" transform="rotate(-90 120.2 32.8)">HOST19</text>
<text x="122.8" y="32.8" transform="rotate(-90 122.8 32.8)">HOST17</text>
<text x="125.3" y="32.8" transform="rotate(-90 125.3 32.8)">HOST15</text>
<text x="127.9" y="32.8" transform="rotate(-90 127.9 32.8)">HOST13</text>
<text x="130.4" y="32.8" transform="rotate(-90 130.4 32.8)">HOST11</text>
<text x="132.9" y="32.8" transform="rotate(-90 132.9 32.8)">HOST9</text>
<text x="135.5" y="32.8" transform="rotate(-90 135.5 32.8)">HOST7</text>
<text x="138" y="32.8" transform="rotate(-90 138 32.8)">HOST5</text>
<text x="140.6" y="32.8" transform="rotate(-90 140.6 32.8)">HOST3</text>
<text x="143.1" y="32.8" transform="rotate(-90 143.1 32.8)">HOST1</text>
<text x="80.9" y="55.9" transform="rotate(-90 80.9 55.9)">HOST20</text>
<text x="83.4" y="55.9" transform="rotate(-90 83.4 55.9)">HOST18</text>
<text x="86" y="55.9" transform="rotate(-90 86 55.9)">HOST16</text>
<text x="88.5" y="55.9" transform="rotate(-90 88.5 55.9)">HOST14</text>
<text x="91" y="55.9" transform="rotate(-90 91 55.9)">HOST12</text>
<text x="93.6" y="55.9" transform="rotate(-90 93.6 55.9)">HOST10</text>
<text x="96.1" y="54.7" transform="rotate(-90 96.1 54.7)">HOST8</text>
<text x="98.7" y="54.7" transform="rotate(-90 98.7 54.7)">HOST6</text>
<text x="101.2" y="54.7" transform="rotate(-90 101.2 54.7)">HOST4</text>
<text x="103.7" y="54.7" transform="rotate(-90 103.7 54.7)">HOST2</text>
<text x="120.2" y="55.9" transform="rotate(-90 120.2 55.9)">HOST20</text>
<text x="122.8" y="55.9" transform="rotate(-90 122.8 55.9)">HOST18</text>
<text x="125.3" y="55.9" transform="rotate(-90 125.3 55.9)">HOST16</text>
<text x="127.9" y="55.9" transform="rotate(-90 127.9 55.9)">HOST14</text>
<text x="130.4" y="55.9" transform="rotate(-90 130.4 55.9)">HOST12</text>
<text x="132.9" y="55.9" transform="rotate(-90 132.9 55.9)">HOST10</text>
<text x="135.5" y="54.7" transform="rotate(-90 135.5 54.7)">HOST8</text>
<text x="138" y="54.7" transform="rotate(-90 138 54.7)">HOST6</text>
<text x="140.6" y="54.7" transform="rotate(-90 140.6 54.7)">HOST4</text>
<text x="143.1" y="54.7" transform="rotate(-90 143.1 54.7)">HOST2</text>
</g>
<g font-size="1.8" fill="#a90000">
<text x="79.8" y="37.5" transform="rotate(-90 79.8 37.5)">19</text>
<text x="82.3" y="37.5" transform="rotate(-90 82.3 37.5)">17</text>
<text x="84.8" y="37.5" transform="rotate(-90 84.8 37.5)">15</text>
<text x="87.4" y="37.5" transform="rotate(-90 87.4 37.5)">13</text>
<text x="89.9" y="37.5" transform="rotate(-90 89.9 37.5)">11</text>
<text x="92.5" y="36.9" transform="rotate(-90 92.5 36.9)">9</text>
<text x="95" y="36.9" transform="rotate(-90 95 36.9)">7</text>
<text x="97.5" y="36.9" transform="rotate(-90 97.5 36.9)">5</text>
<text x="100.1" y="36.9" transform="rotate(-90 100.1 36.9)">3</text>
<text x="102.6" y="36.9" transform="rotate(-90 102.6 36.9)">1</text>
<text x="119.1" y="37.5" transform="rotate(-90 119.1 37.5)">19</text>
<text x="121.7" y="37.5" transform="rotate(-90 121.7 37.5)">17</text>
<text x="124.2" y="37.5" transform="rotate(-90 124.2 37.5)">15</text>
<text x="126.7" y="37.5" transform="rotate(-90 126.7 37.5)">13</text>
<text x="129.3" y="37.5" transform="rotate(-90 129.3 37.5)">11</text>
<text x="131.8" y="36.9" transform="rotate(-90 131.8 36.9)">9</text>
<text x="134.4" y="36.9" transform="rotate(-90 134.4 36.9)">7</text>
<text x="136.9" y="36.9" transform="rotate(-90 136.9 36.9)">5</text>
<text x="139.4" y="36.9" transform="rotate(-90 139.4 36.9)">3</text>
<text x="142" y="36.9" transform="rotate(-90 142 36.9)">1</text>
<text x="79.8" y="46.4" transform="rotate(-90 79.8 46.4)">20</text>
<text x="82.3" y="46.4" transform="rotate(-90 82.3 46.4)">18</text>
<text x="84.8" y="46.4" transform="rotate(-90 84.8 46.4)">16</text>
<text x="87.4" y="46.4" transform="rotate(-90 87.4 46.4)">14</text>
<text x="89.9" y="46.4" transform="rotate(-90 89.9 46.4)">12</text>
<text x="92.5" y="46.4" transform="rotate(-90 92.5 46.4)">10</text>
<text x="95" y="45.8" transform="rotate(-90 95 45.8)">8</text>
<text x="97.5" y="45.8" transform="rotate(-90 97.5 45.8)">6</text>
<text x="100.1" y="45.8" transform="rotate(-90 100.1 45.8)">4</text>
<text x="102.6" y="45.8" transform="rotate(-90 102.6 45.8)">2</text>
<text x="119.1" y="46.4" transform="rotate(-90 119.1 46.4)">20</text>
<text x="121.7" y="46.4" transform="rotate(-90 121.7 46.4)">18</text>
<text x="124.2" y="46.4" transform="rotate(-90 124.2 46.4)">16</text>
<text x="126.7" y="46.4" transform="rotate(-90 126.7 46.4)">14</text>
<text x="129.3" y="46.4" transform="rotate(-90 129.3 46.4)">12</text>
<text x="131.8" y="46.4" transform="rotate(-90 131.8 46.4)">10</text>
<text x="134.4" y="45.8" transform="rotate(-90 134.4 45.8)">8</text>
<text x="136.9" y="45.8" transform="rotate(-90 136.9 45.8)">6</text>
<text x="139.4" y="45.8" transform="rotate(-90 139.4 45.8)">4</text>
<text x="142" y="45.8" transform="rotate(-90 142 45.8)">2</text>
<text x="19.4" y="59.1" transform="rotate(-90 19.4 59.1)">2</text>
<text x="22" y="59.1" transform="rotate(-90 22 59.1)">1</text>
<text x="34" y="59.1" transform="rotate(-90 34 59.1)">3</text>
<text x="36.6" y="59.1" transform="rotate(-90 36.6 59.1)">2</text>
<text x="39.1" y="59.1" transform="rotate(-90 39.1 59.1)">1</text>
<text x="180.7" y="59.1" transform="rotate(-90 180.7 59.1)">8</text>
<text x="183.3" y="59.1" transform="rotate(-90 183.3 59.1)">7</text>
<text x="185.8" y="59.1" transform="rotate(-90 185.8 59.1)">6</text>
<text x="188.3" y="59.1" transform="rotate(-90 188.3 59.1)">5</text>
<text x="190.9" y="59.1" transform="rotate(-90 190.9 59.1)">4</text>
<text x="193.4" y="59.1" transform="rotate(-90 193.4 59.1)">3</text>
<text x="196" y="59.1" transform="rotate(-90 196 59.1)">2</text>
<text x="198.5" y="59.1" transform="rotate(-90 198.5 59.1)">1</text>
<text x="213.7" y="59.1" transform="rotate(-90 213.7 59.1)">2</text>
<text x="216.3" y="59.1" transform="rotate(-90 216.3 59.1)">1</text>
<text x="239.1" y="59.1" transform="rotate(-90 239.1 59.1)">2</text>
<text x="241.7" y="59.1" transform="rotate(-90 241.7 59.1)">1</text>
<text x="269.6" y="59.1" transform="rotate(-90 269.6 59.1)">2</text>
<text x="272.2" y="59.1" transform="rotate(-90 272.2 59.1)">1</text>
<text x="213.7" y="68.7" transform="rotate(-90 213.7 68.7)">2</text>
<text x="239.1" y="68.7" transform="rotate(-90 239.1 68.7)">6</text>
<text x="269.6" y="69.3" transform="rotate(-90 269.6 69.3)">10</text>
<text x="213.7" y="80.1" transform="rotate(-90 213.7 80.1)">1</text>
<text x="239.1" y="80.1" transform="rotate(-90 239.1 80.1)">5</text>
<text x="269.6" y="80.7" transform="rotate(-90 269.6 80.7)">11</text>
<text x="213.7" y="86.4" transform="rotate(-90 213.7 86.4)">4</text>
<text x="239.1" y="86.4" transform="rotate(-90 239.1 86.4)">8</text>
<text x="269.6" y="87" transform="rotate(-90 269.6 87)">12</text>
<text x="213.7" y="97.9" transform="rotate(-90 213.7 97.9)">3</text>
<text x="239.1" y="97.9" transform="rotate(-90 239.1 97.9)">9</text>
<text x="269.6" y="98.5" transform="rotate(-90 269.6 98.5)">13</text>
<text x="270.4" y="112.5">1</text>
<text x="278.1" y="112.5">2</text>
<text x="38.5" y="163.9" transform="rotate(-90 38.5 163.9)">14</text>
<text x="38.5" y="183.6" transform="rotate(-90 38.5 183.6)">7</text>
</g>
<g font-size="1.3" fill="#840084">
<text x="270.2" y="108.3">Down</text>
<text x="274.6" y="108.3">=</text>
<text x="276.7" y="108.3">Open</text>
</g>
</svg>
